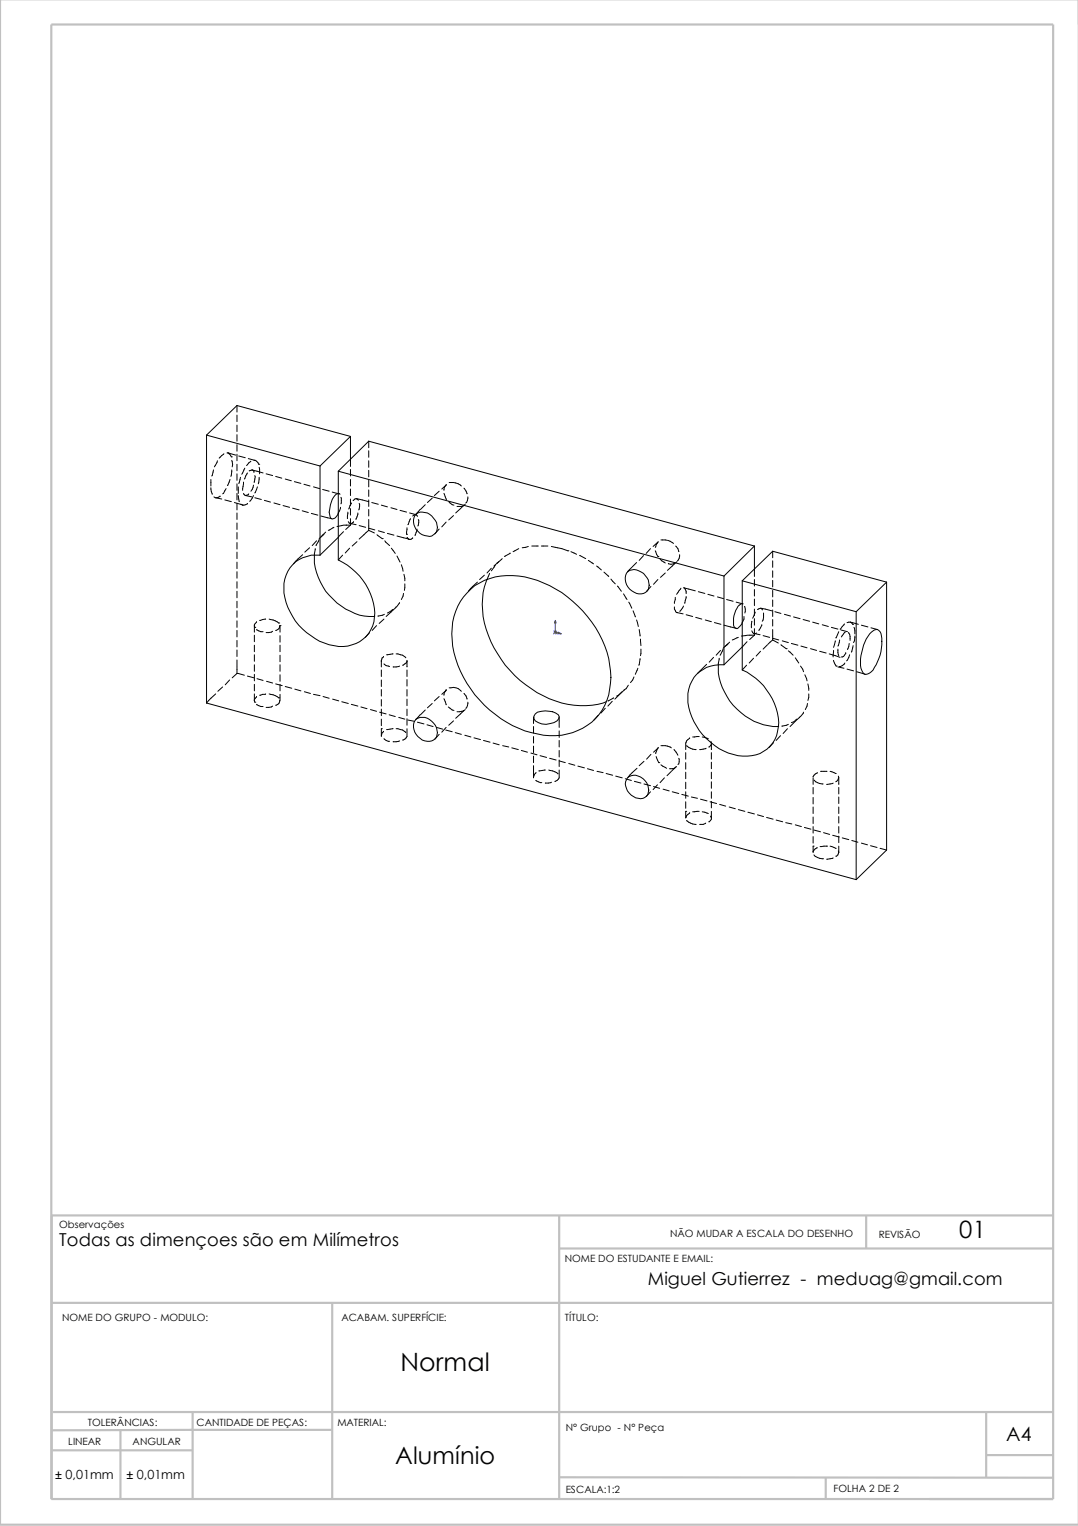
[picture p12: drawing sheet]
<svg xmlns="http://www.w3.org/2000/svg" width="210mm" height="297mm" viewBox="0 0 210 297" stroke-linecap="round" stroke-linejoin="round" font-family="sans-serif">
<g fill="none" stroke="#c0c0c0" stroke-width=".42">
<path d="M0 0v296.8h210M10 4.8h195.1v287h-195.1zM108.9 236.6v55.3M168.7 236.5v6.4M205.1 236.6h-195v55.3M10.1 253.6h195M64.7 253.6v38.3M108.9 243h96.2M10.3 274.9h194.8M23.5 278.4v13.2M37.2 278.3h27.4M37.5 278.3l-27.5 .1"/>
<path d="M37.5 274.9v17M192 274.8v12.8M10.2 282.3h27.3M108.9 287.6h96.2M160.8 287.6v4.2M192 283.2h13.1"/>
</g>
<g fill="none" stroke="#000" stroke-width=".19">
<path d="M46.1 78.9v1.3M46.1 78.9l-5.9 5.8M46.1 78.9l22.1 6M40.2 84.7v52.1M40.2 84.7l22.1 6M41.1 93.3v1.3M41.1 94.9l.2 1.3M41.6 91.5l-.4 1.2M42 96.9l1.2 .2M42.3 89.7l-.6 1.2M42.8 96.5v.1a.94 .94 0 0 1-1.1 .1M43.6 88.3l-.9 .9"/>
<path d="M43.8 97.3l1.2 .3M44 95.1l-.7 1M44.2 88.2a1.06 1.06 0 0 1 .8 .7M44.4 88.1l1.5 .5M44.8 93.3l-.5 1.2M45 88.9h.1M45.1 89.6l.2 .9-.1 .4M45.1 91.5l-.1 1.2M45.6 97.8l1.7 .5M46.1 80.8v1.3M46.1 82.7v1.3M46.1 84.6v1.3"/>
<path d="M46.1 86.6v1.2M46.1 88.4v1.3M46.1 90.4v1.2M46.1 92.2v1.3M46.1 94.2v1.2M46.1 96v1.3M46.1 98v1.3M46.1 99.9v1.2M46.4 94.8v1.2M46.4 96.5l.2 1.1M46.5 88.8l1.3 .3M46.8 92.9l-.3 1.2"/>
<path d="M47.4 93.8l-.2 1.6M47.4 96l.4 .5M47.7 91.1l-.6 1.2M47.8 96.5l1.2 .2M48.2 92.1l-.6 1.1M48.2 98v.1a.94 .94 0 0 1-1.2 .1M48.3 89.3l1.3 .3M48.4 96.1l-.1 .2-.5 .2M48.5 91.6l.6-.1 .3 .2v.3M48.9 89.8l-.9 .8M49 91.5l2.2 .6M49.4 94.4l-.3 .9-.2 .3"/>
<path d="M49.4 96.5l-.8 1.1M49.4 89.6a1.02 1.02 0 0 1 1 .8M49.6 92.6l.1 .2-.3 1M49.6 96.9l1.3 .3M50.1 94.8l-.5 1.2M50.4 90.4h.1M50.5 91v1.2M50.5 92.9l-.2 1.3M51.5 97.4l1.2 .3M51.8 92.2l1.3 .4M53.3 97.9l1.2 .3M53.7 92.7l1.2 .4"/>
<path d="M55.1 98.4l1.3 .3M55.5 93.2l1.2 .4M57 98.9l1.3 .4M57.3 93.8l1.3 .3M58.8 99.4l1.2 .4M59.2 94.3l1.2 .3M60.6 99.9l1.3 .4M61 94.8l1.2 .3M62.3 90.7v17.4M62.8 95.3l1.3 .3M64.7 95.8l1.3 .3M65.9 91.7v17.3"/>
<path d="M65.9 91.7l75.1 20.4M66.2 96.2a.9 .9 0 0 0-1.3 .6l-.2 .4a5.1 5.1 0 0 0-.4 3.6 .52 .52 0 0 0 .9 .1l.7-1M66.3 98.7l-.4 1.2M66.4 96.8v1.3M67.7 99.7l-.1 1.3M68.2 84.9v5.9M68.2 91.4v1.3M68.2 93.3v1.3M68.2 95.2v1.3M68.2 97.1v1.3M68.2 99v1.3M68.2 84.9l-5.9 5.8"/>
<path d="M68.4 97.9l-.5 1.2M68.7 97.4a.67 .67 0 0 1 1-.2l.1 .2M69.4 97.1l2.4 .5M69.7 99.9l-.4 1.1M69.9 98l.1 .6-.2 .7M71.8 85.9v1.3M71.8 87.7v1.3M71.8 89.7v1.3M71.8 91.6v1.2M71.8 93.5v1.3M71.8 95.4v1.2M71.8 97.3v1.3"/>
<path d="M71.8 99.2v1.2M71.8 85.9l-5.9 5.8M71.8 85.9l75.1 20.4M72.4 97.8l1.3 .4M74.3 98.3l1.1 .4M76.1 98.8l1.2 .4M77.9 99.3l1.3 .4M79.8 99.9l1.2 .3M81.8 99.2l-.9 .9M82.8 98.2l-.9 1M84.2 97l-1 .8M85.5 95.6l-.9 .9"/>
<path d="M86.4 96l.6 1.2M86.9 94.3l-.4 .6-.1 .5M87 94.3l-1 .9M87.4 97.6l.7 .6 .3 .1M87.5 93.9a2.97 2.97 0 0 1 2.3 .7M90.3 98.3l-.4 .3h-.9M90.3 95l.6 1.1M90.6 98.2l-1.9 1.7M91.1 96.7a1.41 1.41 0 0 1-.4 1.2M46.1 101.8v1.3M46.1 103.7v1.2M46.1 105.6v1.3"/>
<path d="M46.1 107.5v1.2M46.1 109.4v1.3M46.1 111.3v1.3M46.1 113.2v1.3M46.1 115.1v1.3M46.1 117v1.3M46.1 118.9v1.3M58.9 108l-1.8 1.8M60.3 106.6l-.9 .9M61.4 106.8a11.2 11.2 0 0 0 5.1 11.2l.8 .6a9.1 9.1 0 0 0 5.6 1.4l.1-.1M61.6 105.3l-.8 .9M62.1 105l-.5 1.2"/>
<path d="M62.3 108.1a6.2 6.2 0 0 0-6.8 4.6 10.7 10.7 0 0 0 3.4 9.8 11 11 0 0 0 8.8 3.3 6.2 6.2 0 0 0 5.2-7.4 12.5 12.5 0 0 0-7-9.4M62.5 100.4l2.1 .6M63.1 104l-1 .8M63.4 103.6l-.9 .9M65 102.6l-1.1 .6M66.7 108.1l-.8 .9M66.9 103.5l-4.6 4.6M66.9 102.2l-1.3 .3M67 102.2h1.2M67.8 101.5l.4 .4M68.1 106.7l-.9 .9M68.2 101.9l1.1 .2"/>
<path d="M68.2 102.2l-.9 .9M68.2 101v1.2M68.8 101.5l-.4 .5-.2-.1M69.5 105.4l-.9 .9M69.9 102.3l1.3 .3M71.8 101.1v2.1M71.8 103.2l-1.9 1.7M71.8 103.2l1.1 .5M71.8 102.8l1.2 .4M73.4 104.1l1 .7M73.7 103.3l1.1 .4M74.4 104.8h.1"/>
<path d="M74.8 119.6l-1.2 .3M74.9 105.3l1 .9M75.4 103.8l1.3 .4M76.2 106.7l.8 1M76.5 118.6l-1.1 .7M77 118.3l-1.8 1.7M77.3 108.2l.6 1.2M77.3 104.3l2.4 .6M77.8 117.3l-.6 .8-.2 .1M78.1 109.9l.4 1.3M78.6 115.5l-.5 1.2M78.7 111.8l.1 1.3"/>
<path d="M78.8 113.7l-.1 1.2M79.2 104h.1M79.2 104.6l.3 .3a.6 .6 0 0 0 .8-.2M79.2 102.7v1.3M79.9 101l-.5 1.1M80.8 100.4a1.69 1.69 0 0 1 1.9-.6 3 3 0 0 1 2.3 3.7 1.68 1.68 0 0 1-2.3 .8 2.89 2.89 0 0 1-1.9-3.9zM81 100.2l-.7 .2M81 100.2l.3 .3M81.2 103l-.4 1.2M81.4 101.1l.1 .6-.1 .7M85.5 103l-.8 .9M86.9 101.6l-.9 1"/>
<path d="M88.3 100.4l-.9 .8M91.7 114.7a12 12 0 0 1 10.5-2.4 22.3 22.3 0 0 1 16.3 15.9 13.5 13.5 0 0 1-1.8 10.9 12.1 12.1 0 0 1-13.2 3.5 22 22 0 0 1-15.4-16.8 11.9 11.9 0 0 1 3.6-11.1zM93 113.3l-1.8 1.8M94.3 112l-.9 .8M95.3 111.6a14.9 14.9 0 0 0 .3 13.3 21.7 21.7 0 0 0 15 12.2 14.3 14.3 0 0 0 7.4-.5M95.7 110.6l-.9 .9M96.4 110l-.7 1.1M97.1 109.3l-.9 .9M97.8 108.7l-1 .9M99.3 107.6l-1.1 .7M101 106.8l-1.1 .6M102.9 106.4l-1.2 .2"/>
<path d="M103.5 106.3h1.3M105.4 106.3h1.3M107.4 106.4l2 .4 1.2 .4M110.6 107.2h.1M111.2 107.4l1.1 .5M112.9 108.1l1.1 .6M114.6 109.1l1 .7M116.2 110.2l.9 .7M117.6 111.4l.9 .8M119 112.7l.8 1M120.2 114.1l.8 1M121.4 115.6l.7 1.1"/>
<path d="M122 111.5a2.11 2.11 0 0 1 2.9-.1 2.6 2.6 0 0 1 1.1 3.7 2.41 2.41 0 0 1-3.4-.4 2.79 2.79 0 0 1-.6-3.2zM122.4 117.2l.6 1.2M123 110.4l-.8 .9M123.3 118.9l.4 1.2M124 109.5l-.9 .8M125.3 108.1l-.8 1M126.7 106.8l-.9 .9M126.7 114.2l-.8 .9M127.6 107.2l.5 1.1M128.1 108.3h.1M128.1 112.8l-.8 .9M128.1 105.5l-.9 .9"/>
<path d="M128.2 105.4l-.6 1.1M128.5 108.8l1 .8M128.7 105.1l1.3 .1M129.5 111.5l-.9 .9M130 105.2l1.1 .6M131.3 118.1v.5l.4 .6M131.4 109.6a1.06 1.06 0 0 1-1.3 .1M131.5 116.3l-.2 1.2M131.6 106.3l.4 .5 .2 .6M131.7 119.2h.1M131.8 109.3l-1.8 1.7M131.8 119.2l1.2 .3"/>
<path d="M132.3 108a1.41 1.41 0 0 1-.4 1.2M132.6 114.5l-.9 1.2M133.1 118l-.8 1M133.1 114.4l2.3 .6M133.2 114.4l.1 .1 .3 .6v.4M133.6 116.1l-.3 1.3M133.6 119.7l1.3 .3M136 115.2l1.2 .3M137.8 115.7l1.2 .3M139.7 116.2l1.2 .3M141 112.1v17.3M141.5 116.7l1.2 .3"/>
<path d="M143.3 117.2l1.3 .3M144.5 113.1v17.3M144.5 113.1l22.2 6M144.6 117.5h-.1a3.7 3.7 0 0 0-1.7 3.8 .88 .88 0 0 0 .7 1.1l.9-1 .5-.9v-.5M144.6 117.5h.1M144.9 118.1l.2 .5-.1 .7M146.9 106.3v5.9M146.9 112.8v1.3M146.9 114.8v1.2M146.9 116.6v1.3M146.9 118.6v1.2M146.9 106.3l-5.9 5.8"/>
<path d="M147.1 119.2l-.5 1.1M147.5 118.6l.6-.2 .2 .1 .1 .2M148.2 118.4l2.1 .5M148.7 119.3v.9l-.3 .7M150.5 107.3v1.3M150.5 109.2v1.2M150.5 111.1v1.3M150.5 113v1.2M150.5 114.9v1.3M150.5 116.8v1.3M150.5 118.7v1.3M150.5 107.3l22.1 6"/>
<path d="M150.5 107.3l-6 5.8M150.9 119.1l1.2 .3M152.7 119.6l1.2 .3M166.7 119.1v52.1M172.6 113.3l-5.9 5.8M172.6 113.3v52.2M40.2 136.8l126.5 34.4M42 135.1l-1.8 1.7M43.3 133.7l-.9 .9M44.7 132.4l-.8 .9M46.1 131.1l1.5 .3M46.1 131.1l-.9 .8"/>
<path d="M46.1 120.8v1.3M46.1 122.7v1.3M46.1 124.7v1.2M46.1 126.5v1.3M46.1 128.5v1.2M46.1 129.8v1.3M48.2 131.6l1.2 .3M49.5 121.9l.1 .2M49.5 123.6v1.3M49.5 125.6v1.3M49.5 127.5v1.2M49.5 129.4v1.3"/>
<path d="M49.5 131.3v1.2M49.5 133.2v1.3M49.5 135.1l.1 1.6M49.6 122.1h.1M49.6 136.7h.1M50 122.5l.8 .5h.4M50 121l-.5 .6v1.4M50 135.6l-.5 .6M50 137.1l.8 .4h.4M50 132.1l1.2 .3M51.7 120.5l-1.2 .3M51.7 135.1l-1.2 .2"/>
<path d="M51.9 132.6l1.2 .4M52.4 120.5l1.2 .3 .7 .5M52.4 135.1l1.2 .3 .7 .4M53.1 122.9l-.3 .1-1 .1M53.1 137.4l-.3 .2-1 .1M53.7 133.1l1.2 .4M54.3 121.3h.1M54.3 135.8h.1M54.4 121.8a.8 .8 0 0 1-.7 .9M54.4 136.3a.8 .8 0 0 1-.7 1M54.5 121.8h.1M54.5 121.8v1.2"/>
<path d="M54.5 123.7v1.3M54.5 125.6v1.3M54.5 127.5v1.3M54.5 129.4v1.3M54.5 131.3v1.3M54.5 133.2v1.3M54.5 135.2v1.2M55.5 133.6l1.3 .4M57.4 134.1l1.2 .4M59.3 134.6l1.2 .4M61 135.2l1.3 .2M62.9 135.6l1.2 .3"/>
<path d="M64.8 136.1l1.2 .3M66.5 136.6l1.3 .3M68.4 137.1l1.3 .3M70.3 137.6l1.2 .4M72 123.1l-.9 1M72.1 138.1l1.2 .4M73.3 121.8l-.8 .9M73.9 138.6l1.3 .4M74.3 128.6v1.2M74.3 130.4v1.3M74.3 132.4v1.2M74.3 134.2v1.3"/>
<path d="M74.3 136.2v1.2M74.3 138v1.3M74.3 140v1.3M74.7 127.8l-.3 .2-.1 .6M74.8 129.2l.4 .4 .7 .1M74.8 120.5l-1 .9M75.8 139.1l1.2 .4M76.5 127.3l-1.2 .2M77.1 127.3h.4a1.99 1.99 0 0 1 1.5 .7M77.6 139.6l1.2 .4M77.8 129.7l-1.3 .1M79.2 128.6v1.2"/>
<path d="M79.2 130.4v1.3M79.2 132.3v1.2M79.2 134.2v1.3M79.2 136.1v1.3M79.2 138v1.3M79.2 139.9v1.3M79.2 128.8l-.8 .7M81 140a2.78 2.78 0 0 1 4.1 2.2 1.7 1.7 0 0 1-.5 1.8 1.7 1.7 0 0 1-1.9 .2 2.89 2.89 0 0 1-1.9-3.9zM81.8 139.1l-.9 1M82.8 138.2l-.9 .9M84.2 136.9l-1 .9M85.5 135.6l-.9 .8"/>
<path d="M86.4 136l.5 1.2M86.9 134.2l-.4 .6-.1 .5M87 134.3l-1 .9M87.3 137.6l.8 .6 .3 .1M87.5 133.9h1.2M88.8 133.9l1 .7M90.3 138.3l-.4 .2h-.9M90.3 135l.5 .5 .1 .6M90.6 138.1l-1.9 1.7M91.1 136.7a1.41 1.41 0 0 1-.4 1.2M103.9 139.6v1.2M104.2 139a4 4 0 0 1 3.4-.5l1.1 .6 .2 .4a1.63 1.63 0 0 1-1.7 1.3 2.81 2.81 0 0 1-3.2-.9v-.5z"/>
<path d="M108.9 139.6v2M116.5 139.2l-.8 1M117.9 137.9l-.9 .9M119.2 136.5l-.8 .9M119.5 135.8l-1.1 .6M120.6 135.2l-.9 .9M121.1 134.7l-1 .8M121.1 134.7l-.5 .5M121.6 134.3l-.5 .4M122.3 133.4l-.4 .7-.4 .2M123.4 131.8l-.6 1.1M124 120.7l.3 1.2"/>
<path d="M124.2 130.1l-.5 1.2M124.5 122.5l.1 1.3M124.6 128.2l-.2 1.3M124.7 124.4l.1 1.3M124.8 126.4l-.1 1.2M135.5 120.2l1.2 .3M136.7 130.2l-.9 .9M137.3 120.7l1.2 .3M137.6 129.3l-.9 .9M138.9 128l-.8 .9M139.1 121.2l1.3 .3M140 128.1a9.5 9.5 0 0 0 1.6 7.5 11.9 11.9 0 0 0 10 5.8v-.1"/>
<path d="M140.3 126.6l-.9 .9M140.8 126.4l-.6 1.1M141 129.4a6.3 6.3 0 0 0-7.1 7.4 12.5 12.5 0 0 0 9.8 10.3 6.7 6.7 0 0 0 6.8-2.5 8 8 0 0 0 .3-7.7 11.9 11.9 0 0 0-6.3-6.5M141 121.7l2.3 .6M141.7 125.3l-.9 .9M142.1 125l-1 .8M143.8 124.1l-1.2 .5M145.4 129.5l-.9 .9M145.5 124.9l-4.5 4.5M145.5 123.6l-1.1 .2M145.6 123.6h1.3M146.4 122.8l.5 .6 .4-.2"/>
<path d="M146.4 120.9l-.1 1.3M146.7 128.1l-.8 1M146.8 123.3l1.2 .3M146.9 123.6l-.9 .9M146.9 120.4v1.3M146.9 122.4v1.2M148.1 126.8l-.9 .9M148.3 121.6l-.6 1.1M148.6 123.7l1.3 .4M149.4 125.5l-.8 .9M150.5 120.6v1.3M150.5 122.5v2.1"/>
<path d="M150.5 124.6l-1 .8M150.5 124.6l1.1 .6M150.5 124.2l1.1 .4M152.1 125.5l1 .8M152.3 124.7l1.2 .4M153.1 126.3h.1M153.5 126.7l.9 .8M154.1 125.3l1.3 .3M154.5 120.1l1.3 .3M154.9 128l.6 1.1M155.1 140l-.5 .5-.5 .2M155.7 139.6l-.9 .9"/>
<path d="M155.9 129.7l.6 1.1M156 125.8l1.1 .3M156.4 120.6l1.2 .3M156.5 138.6l-.1 .3-.8 .7M156.7 131.3l.4 1.2M157.2 136.9l-.4 1.2M157.3 133.1l.2 1.3M157.5 135.1l-.2 1.2M157.8 126.3l1.2 .3M158.2 121.1l1.2 .3M159.6 126.8l1.3 .3M160.1 121.6l1.2 .3"/>
<path d="M161.5 127.3l2.1 .7M161.9 122.1l1.3 .4M162.3 126.6l-.1 1.3M162.3 128.6l.5 1.1M162.6 124.7l-.3 1.3M162.8 129.7h.1M163.2 126.4l.1 1.2M163.2 129.8l1.1 .3M163.3 123l-.6 1.1M163.5 124.6l-.3 1.2M163.7 122.6l1.3 .4M164.4 121.4l-.8 1.1"/>
<path d="M164.5 129.1a1.33 1.33 0 0 1-1.1 .6M164.6 123l-.8 1M164.7 127v.2a.79 .79 0 0 1-.9 .7M164.9 121.2h.1a.67 .67 0 0 1 1 .3M164.9 130.2l1.3 .4M165.2 123.1a1.44 1.44 0 0 1 .3 1.6M165.4 125.3l-.4 1.1M165.4 127.5l-.6 1.1M165.5 121.1l1.6 .4M166 121.5h.1M166.1 125.7l-.3 1.2M166.3 122.1l.2 1.3"/>
<path d="M166.5 123.8l-.1 .9-.2 .4M166.8 130.8l1.7 .5M167.7 121.7l1.3 .3M169.6 122.2l1.3 .3M169.7 123a1.05 1.05 0 0 1 1.2-.4 1.05 1.05 0 0 1 .7 1.1 9 9 0 0 1-1.9 7.1l-.4 .2a.87 .87 0 0 1-.9 .3 .87 .87 0 0 1-.6-.8 8.5 8.5 0 0 1 1.2-6.6zM74.3 141.8h.1M74.3 141.8v1.3M74.7 142.4l-.3 .2-.1 .8M74.8 143.8l.4 .3 .7 .2M76.5 141.8l-1.2 .2M77.1 141.8h.4a1.99 1.99 0 0 1 1.5 .8M77.8 144.2l-1.3 .2"/>
<path d="M79.2 141.8v1.3M79.2 143.2a1.01 1.01 0 0 1-.8 .8M79.4 140.2l1.3 .2M81.3 140.6l1.2 .3M83.1 141.1l1.2 .3M85 141.6l1.2 .3M85.5 142.9l-.8 1M86.8 142.1l1.3 .3M86.9 141.6l-.9 .9M88.3 140.3l-.9 .9M88.6 142.6l1.2 .3M90.5 143.1l1.2 .4"/>
<path d="M92.3 143.6l1.3 .4M94.1 144.1l1.3 .4M96 144.6l1.2 .4M97.9 145.1l1.2 .3M99.7 145.6l1.2 .3M101.5 146.1l1.2 .3M103.4 146.6l1.2 .3M103.9 141.4v1.3M103.9 143.4v1.2M103.9 145.2v1.3M103.9 147.2v1.2M103.9 149v2.2"/>
<path d="M104.3 151.9l1.2 .4M104.4 150.4l-.3 .3-.2 .7M105.2 147.1l1.2 .3M106.2 149.9l-1.3 .2M106.8 149.9l1.2 .3 .6 .5M107 147.6l1.3 .3M107.4 152.3l-1.2 .1M108.9 148.1l1.2 .3M108.9 142.3v1.2M108.9 144.1v1.3M108.9 146.1v1.2M108.9 147.9v1.3"/>
<path d="M108.9 149.9v1.3M108.9 151.2a1.01 1.01 0 0 1-.9 .9M110.7 148.6l1.2 .4M112.5 149.1l1.3 .4M114.4 149.6l1.2 .4M116.2 150.1l1.2 .3M118 150.6l1.3 .3M119.9 151.1l1.3 .3M121.8 151.6l1.1 .3M122.2 151.4a2.64 2.64 0 0 1 4 2 1.57 1.57 0 0 1-.3 1.6 1.57 1.57 0 0 1-1.6 .4 2.98 2.98 0 0 1-2.5-3.3zM123.5 152.1l1.3 .3M124 149.5l-1.7 1.8"/>
<path d="M125.4 152.6l1.3 .3M125.4 148.2l-.9 .8M126.7 154.1l-.9 1M126.7 146.8l-.8 1M127.3 153.1l1.1 .3M127.8 147.3l.5 1.1M128 152.8l-.8 .9M128.2 145.5l-.5 1.2M128.2 145.6l-.9 .8M128.3 148.4h.1M128.7 145.1a3 3 0 0 1 2 .5M128.7 148.9l1.1 .6"/>
<path d="M129.1 153.6l1.2 .4M129.4 151.4l-.9 .9M130.7 150.1l-.8 .9M130.9 154.1l1.3 .4M131.2 145.9l.8 1.1M131.6 149.3l-.3 .2-.9 .1M131.7 149.2l-.9 .9M132.2 147.6a1.08 1.08 0 0 1-.2 1.2M132.8 154.6l1.2 .4M133.5 157.9h.1M133.5 157.9v1.3a1.3 1.3 0 0 1 .8-.9v-.1M133.5 146.5v1.3"/>
<path d="M133.5 148.4v1.3M133.5 150.3v1.3M133.5 152.3v1.2M133.5 154.1v1.3M133.5 156.1v1.2M133.7 145.1l.8 .6 1.1 .2M133.7 159.7l.8 .5 1.1 .3M134.3 143.6v.1a1.3 1.3 0 0 0-.8 .9v1.3M134.6 155.1l1.2 .3M136.1 143.4l-1.2 .1M136.1 157.9l-1.2 .1M136.4 155.6l1.3 .3"/>
<path d="M136.7 143.5l1.2 .3M136.7 158l1.2 .4M137.5 145.7l-1.3 .2M138.3 156.1l1.2 .3M138.3 158.9l.2 .3M138.4 144.3l.1 1.6M138.5 146.5v1.3M138.5 148.4v1.2M138.5 150.3v1.3M138.5 152.2v1.2M138.5 154.1v1.3M138.5 156v1.3"/>
<path d="M138.5 157.9v1.6l-.5 .5M138.5 144.9l-.5 .5M140.1 156.6l1.2 .3M142 157.1l1.2 .3M143.8 157.6l1.2 .3M145.6 158.1l1.3 .3M147.5 158.6l1.2 .3M149.3 159.1l1.2 .4M150.6 144.6l-.8 .9M151.1 159.6l1.3 .4M152 143.2l-.9 .9M153.3 141.8l-.8 1"/>
<path d="M153.5 141l-1.3 .3M154.7 140.6l-.9 .8M158.3 151.4v1.3M158.3 153.3v1.2M158.3 155.2v1.3M158.3 157.1v1.3M158.3 159v1.3M158.5 151.8a2.39 2.39 0 0 0 1.8 .8M159.2 150.4l-.5 .3-.4 .5M159.8 150.1h1.2M161.6 150.1l1.2 .5M162.2 152.4l-1.2 .3"/>
<path d="M163.2 151.1l.1 .2-.1 .5-.5 .4M163.3 151.4v1.3M163.3 153.3v1.2M163.3 155.1v1.3M163.3 157.1v1.3M163.3 158.9v1.3M137.4 160.2l-.5 .3h-.7M153 160.1l1.2 .3M154.9 160.6l1.1 .3M156.6 161.1l1.3 .3M158.3 164.7h.1M158.3 160.9v1.3"/>
<path d="M158.3 162.8v1.3M158.3 164.7v1.3M158.5 166.4l.7 .5 1.2 .3M158.5 161.6l1.3 .3M159.1 165l-.8 .7M160.4 162.1l1.1 .3M161 164.7h.1M161 164.7l-1.3 .1M161.6 164.7l1.2 .4M162.1 162.6l1.3 .3M162.2 167l-1.2 .2M163.2 165.6l.1 .3-.1 .5-.5 .3"/>
<path d="M163.3 160.9v1.3M163.3 162.8v1.2M163.3 164.7v1.3M164 163.1l1.3 .3M165.9 163.6l1.1 .3M167.7 164.1l1.2 .4M169.5 164.6l1.3 .4M171.4 165.1l1.2 .4M172.6 165.5l-5.9 5.7"/>
</g>
<g fill="#00f" stroke="#00f" stroke-width=".19">
<path d="M108.7 123l.6 .4h-.7z"/>
<path d="M108.1 120.8l.2 .5h-.4z"/>
</g>
<path d="M107.9 123h.6M107.9 122.8l.6 .6M108.1 123l1.2 .4M108.1 120.8v2.6M108.4 122.8l-.6 .6" fill="none" stroke="#00f" stroke-width=".19"/>
<text font-size="4.9" x="78" y="266.8">Normal</text>
<g font-size="4.7">
<text x="186.8" y="240.9">01</text>
<text x="77" y="285">Alumínio</text>
</g>
<text font-size="3.8" x="195.9" y="280.4">A4</text>
<g font-size="3.5">
<text x="11.5" y="242.5">Todas as dimençoes são em Milímetros</text>
<text x="126.2" y="250.2">Miguel Gutierrez - meduag@gmail.com</text>
</g>
<g font-size="2.5">
<text x="10.8" y="287.8">± 0,01mm</text>
<text x="24.6" y="287.8">± 0,01mm</text>
</g>
<g font-size="1.9">
<text x="11.5" y="239.1">Observações</text>
<text x="110" y="245.6">NOME DO ESTUDANTE E EMAIL:</text>
<text x="130.5" y="240.8">NÃO MUDAR A ESCALA DO DESENHO</text>
<text x="171.1" y="241.1">REVISÃO</text>
<text x="12.1" y="257.1">NOME DO GRUPO - MODULO:</text>
<text x="66.5" y="257.1">ACABAM. SUPERFÍCIE:</text>
<text x="110" y="257.2">TÍTULO:</text>
<text x="13.3" y="281.2">LINEAR</text>
<text x="17.1" y="277.5">TOLERÂNCIAS:</text>
<text x="25.8" y="281.2">ANGULAR</text>
<text x="38.3" y="277.5">CANTIDADE DE PEÇAS:</text>
<text x="65.7" y="277.5">MATERIAL:</text>
<text x="110.2" y="278.6">N° Grupo - N° Peça</text>
<text x="110.2" y="290.6">ESCALA:1:2</text>
<text x="162.3" y="290.4">FOLHA 2 DE 2</text>
</g>
</svg>
